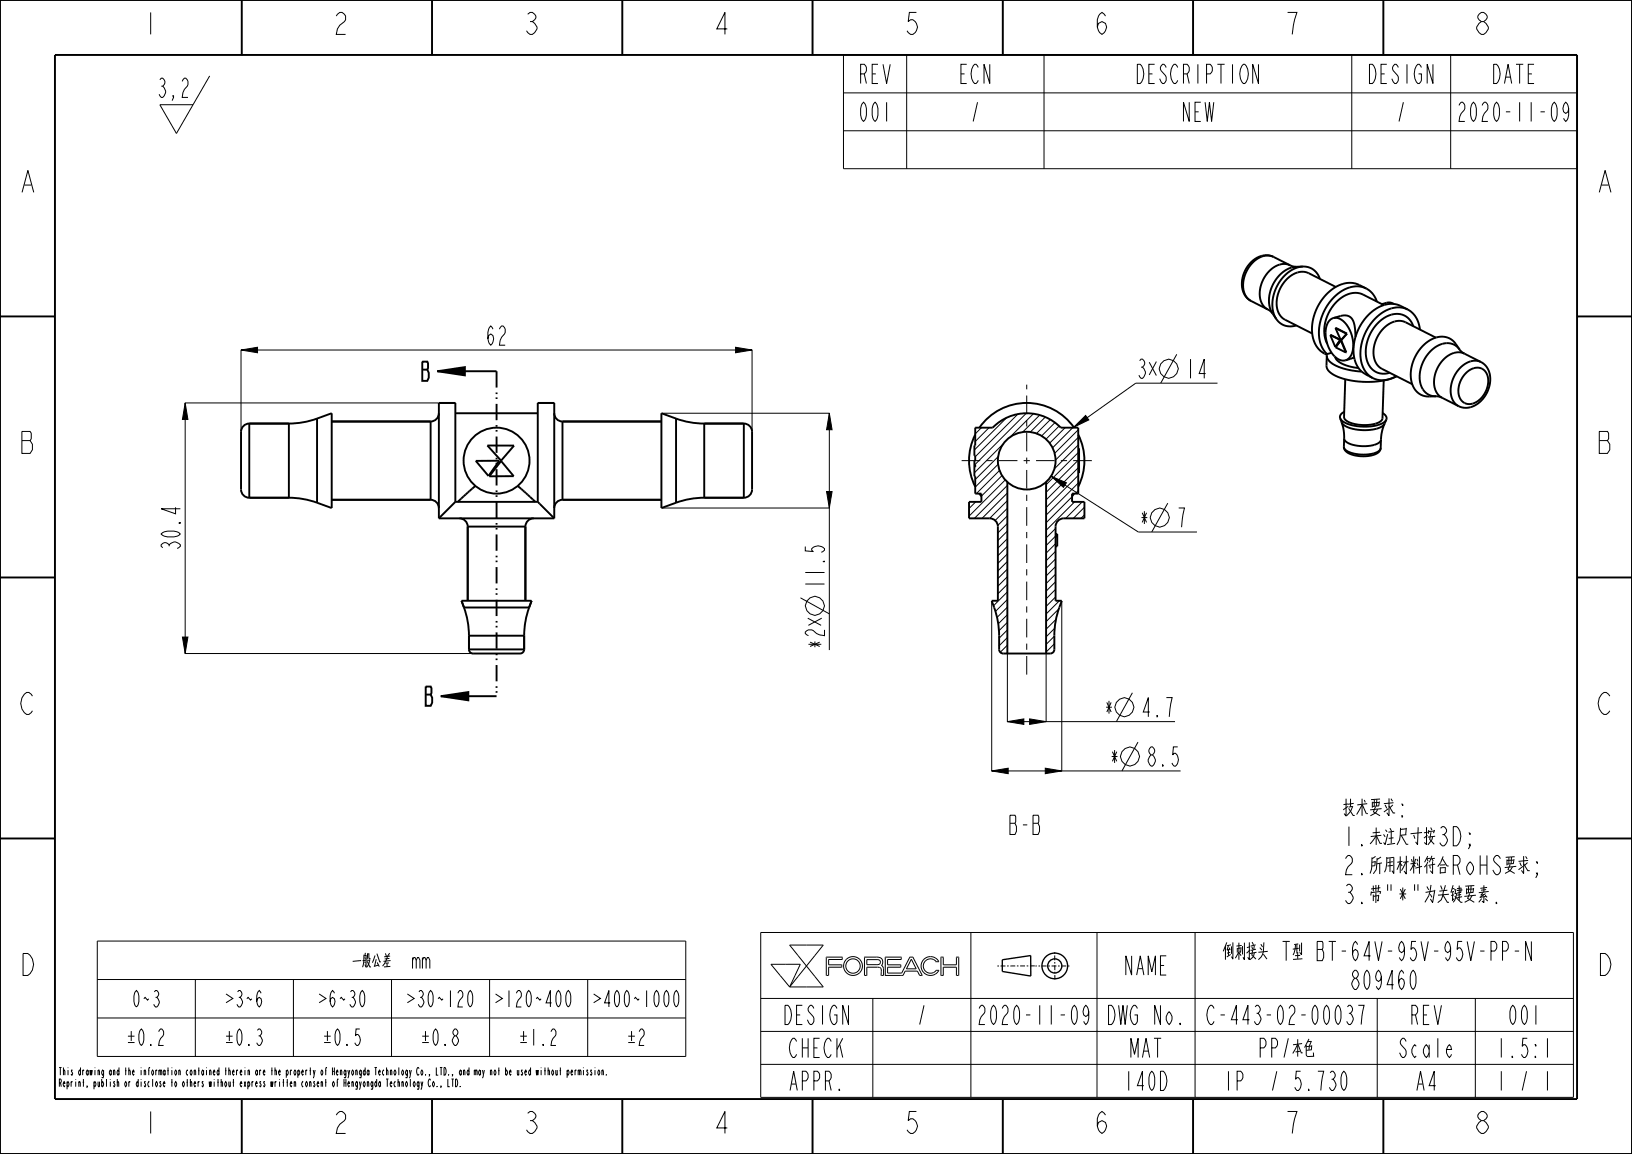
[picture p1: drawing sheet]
<svg xmlns="http://www.w3.org/2000/svg" width="297mm" height="210mm" viewBox="0 0 297 210" stroke-linecap="round" stroke-linejoin="round" font-family="sans-serif">
<g fill="none" stroke="#000" stroke-width=".18">
<path d="M29.1 14.5l.3-.3a.78 .78 0 0 1 .6 .7 .78 .78 0 0 1-.4 .8l.3 .3a1.2 1.2 0 0 1-.3 1.7h-.2l-.4-.6M29.4 15.7h.2M31.6 17.7l-.1-.3h.1v.3l-.3 .6M33.2 14.8l.4-.6h.2a1.25 1.25 0 0 1-.2 2.1l-.3 .6-.1 .8h1M38.2 13.8l-6.1 10.5-3-5.2h6M153.5 10h133.5v20.7h-133.5zM153.5 16.9h133.5M165 10v20.7M190 10v20.7M246 10v20.7M264 10v20.7M153.5 23.8h133.5"/>
<path d="M33.6 73.3h46.2M33.7 73.3l.5 3h-1zM33.7 73.3v45.6M43.9 63.7l3-.5v1zM43.9 63.6v14.9M43.9 63.7h93M120.4 75.2h30.6M133.9 63.2l3 .5-3 .5zM136.9 63.6v14.9M150.9 75.2l.5 3h-1zM150.9 75.2v43.1M178.6 77.8l-1.1 1.2"/>
<path d="M180 77.8l-2.5 2.5M183.2 76l-5.9 5.9M185.2 75.4l-7.7 7.7M186.8 75.2l-9.4 9.3M188.1 75.3l-4.3 4.3M189.2 75.5l-3.1 3.1M190.2 75.9l-2.7 2.7M191.2 76.4l-2.6 2.5M192 76.9l-2.4 2.4M192.7 77.5l-2.3 2.4M193.8 77.8l-2.8 2.8M195.2 77.8l-3.6 3.7"/>
<path d="M195.4 77.7l2.2-2.1 .5 .8zM196.2 78.2l-4.3 4.3M196.2 79.6l-4.1 4.1M221.6 69.7h-14.9l-11.3 8M120.4 92.5h30.6M150.4 89.5h1l-.5 3zM177.6 91.3l-1.3 1.2M181.6 84.5l-4.1 4.2M181.7 83.1l-4.2 4.2M181.9 85.6l-4.2 4.2M182.4 86.5l-3.8 3.8M182.6 80.8l-5.3 5.2"/>
<path d="M182.9 87.3l-6.6 6.6M183.3 88.3l-6 6M183.3 89.7l-4.6 4.6M183.3 91.1l-3.2 3.2M183.3 92.5l-2.2 2.2M183.3 93.9l-1.7 1.7M183.3 95.3l-1.7 1.7M183.3 96.6l-1.7 1.8M183.3 98l-1.7 1.8M183.3 99.4l-1.7 1.7M191.3 86.7l2.8 1.1-.6 .9zM191.3 86.7l15.9 10.1h10.6"/>
<path d="M192.1 96.2l-1.7 1.7M192.1 98.9l-1.7 1.8M192.4 97.3l-2 2M195.1 90.4l-4.7 4.7M195.6 91.3l-5.2 5.2M196.2 81l-4.3 4.3M196.2 82.4l-5.8 5.8M196.2 83.7l-5.8 5.9M196.2 85.1l-5.8 5.9M196.2 86.5l-5.8 5.9M196.2 87.9l-5.8 5.8M196.2 89.3l-.5 .5"/>
<path d="M196.9 91.3l-3 3M197.3 92.3l-2 2M197.3 93.7l-.6 .6M212.5 91.6l-2.9 5.2M33.2 115.9h1l-.5 3zM33.6 118.9h52.4M180.5 109.4v30.9M183.3 119v12.4M183.3 100.8l-1.7 1.7M183.3 102.2l-1.7 1.7M183.3 103.6l-1.7 1.7M183.3 104.9l-1.7 1.8"/>
<path d="M183.3 106.3l-1.7 1.8M183.3 107.7l-2.5 2.5M183.3 109.1l-2.1 2.2M183.3 110.5l-1.8 1.9M183.3 111.9l-1.6 1.6M183.3 113.3l-1.5 1.5M183.3 114.6l-1.5 1.5M183.3 116l-1.5 1.5M183.3 117.4l-1.3 1.3M183.3 118.8l-.1 .1M190.4 119v12.4M191.9 115.8l-1.5 1.5"/>
<path d="M191.9 117.2l-1.5 1.5M191.9 114.3l-1.5 1.6M192.1 100.3l-1.7 1.8M192.1 101.7l-1.7 1.7M192.1 103.1l-1.7 1.7M192.1 104.5l-1.7 1.7M192.1 105.9l-1.7 1.7M192.1 107.2l-1.7 1.8M192.1 108.6l-1.7 1.8M192.2 112.7l-1.8 1.8M192.7 110.8l-2.3 2.3M192.8 109.3l-2.4 2.4"/>
<path d="M193.2 109.4v30.9M183.3 131.3l3-.5v1zM183.3 131.3h30.5M187.4 130.8l3 .5-3 .5zM190.2 139.8l3 .5-3 .5zM206.1 126.1l-2.9 5.2M207.1 135l-2.9 5.3M180.5 140.3l3-.5v1zM180.5 140.3h34.4M17.7 171.2h107.1v21h-107.1zM17.7 178.2h107.1M35.6 178.2v14"/>
<path d="M53.4 178.2v14M71.3 178.2v14M75.8 174.7l.2-.5h.2l.2 .5v1.5M76.9 174.7l.2-.5h.2l.3 .5v1.5M76.9 174.2v2M77.6 174.7l.2-.5h.2l.2 .5v1.5M89.1 178.2v14M107 178.2v14M138.4 169.7h147.9v30h-147.9zM140.3 175.5h5.3l-1.9 4.1zM143.7 172h6.1l-3 3.8zM146.8 175.8l3 3.8h-6.1"/>
<path d="M146.8 175.8l-3.1 3.8M150.8 177.5v-1.5h2.4v-.4h-2.4v-1h2.4l.1-.4h-2.9v3.3h.4M157.8 174.6l2.1 .1 .3 .1v.4l-.4 .3h-2zM157.8 177.5v-1.5h1.9l.4 .1 .2 .2 .1 1.2h.4M160.8 177.5v-1.3l-.4-.5 .2-.6-.2-.7-.7-.2h-2.3l-.1 3.3h.5M164.3 177.5h.1M165.9 174.6l.8 1.7h-1.7zM166.1 174.2h-.5l-1.5 2.9h-2.6v-1.1h2.4v-.4h-2.4v-1h2.5v-.4h-2.9v3.3h3.2M166.1 174.2h.1M166.1 174.2l1.7 3.3h-.4l-.4-.8h-2.3l-.4 .8M170.4 175l-.7-.5h-.8l-.6 .5-.3 .8 .3 .8 .6 .4h.8l.7-.4M170.4 176.6h.1"/>
<path d="M170.4 175h.1M170.4 176.6h.4M170.4 175h.5l-.4-.5-.5-.3-.7-.1-.7 .1-.5 .4-.3 .5-.2 .5 .1 .7 .5 .8 1 .4 1-.2 .7-.7M170.8 176.6h.1M171.2 174.2h.5v1.4h2.4v-1.4h.4v3.3h-.4v-1.5h-2.4v1.5h-.5zM176.7 169.7v30M199.6 169.7v30M217.5 169.7v30M17.7 185.2h107.1M138.4 181.7h147.9M138.4 187.7h147.9M138.4 193.7h147.9"/>
<path d="M158.8 181.7v18M250.6 181.7v18M268.5 181.7v18"/>
<circle cx="211" cy="94.2" r="1.72"/>
<circle cx="204.6" cy="128.7" r="1.72"/>
<circle cx="205.6" cy="137.7" r="1.72"/>
<circle cx="155.2" cy="175.8" r="1.31"/>
<circle cx="155.2" cy="175.8" r="1.71"/>
</g>
<g fill="#000">
<path d="M33.7 73.3l.5 3h-1zM43.9 63.7l3-.5v1zM79.6 67.6l5-.8v1.5zM133.9 63.2l3 .5-3 .5zM150.9 75.2l.5 3h-1zM195.4 77.7l2.2-2.1 .5 .8zM150.4 89.5h1l-.5 3zM191.3 86.7l2.8 1.1-.6 .9zM33.2 115.9h1l-.5 3zM80.2 126.7l5-.8v1.5zM183.3 131.3l3-.5v1zM187.4 130.8l3 .5-3 .5z"/>
<path d="M180.5 140.3l3-.5v1zM190.2 139.8l3 .5-3 .5z"/>
</g>
<g fill="none" stroke="#000" stroke-width=".35">
<path d="M0 0h297v210h-297zM10 10h277v190h-277zM44 .1v10M78.6 .1v10M113.2 .1v10M147.9 .1v10M182.5 .1v10M217.1 .1v10M251.7 .1v10M0 57.6h10M227.6 47.8a3.6 3.6 0 0 1 4.2-1.1 3.6 3.6 0 0 0-4.4 1.8 4.8 4.8 0 0 0-.4 5.8l.7 .5a4 4 0 0 1-1.2-5.4zM243 59.7l2.1 1"/>
<path d="M243 59.7l1 2.2M247.4 51.9a5.3 5.3 0 0 0-6 1.7 8.6 8.6 0 0 0-2.2 8.7 3.9 3.9 0 0 0 1.8 2M250.6 54.9a3.9 3.9 0 0 0-5.9-2.2 8.9 8.9 0 0 0-4.3 10.2l.5 .8 .6 .7M251.8 55.5l-3.7-1.9a4.5 4.5 0 0 0-5.3 1.8 6.8 6.8 0 0 0-1.3 7.2M254.9 55.7a5.3 5.3 0 0 0-6.1 1.8 8.5 8.5 0 0 0-1.9 8.8l.9 1.3M255.8 58.6a3.8 3.8 0 0 0-4.5 1.7 5.2 5.2 0 0 0-.5 6.3l.7 .5M257.2 59.4a3.3 3.3 0 0 0-5.2-1.6 7.3 7.3 0 0 0-3.1 8.3 3.1 3.1 0 0 0 4 1.7M258.4 60a4.1 4.1 0 0 0-2.3-3.7 4.1 4.1 0 0 0-4.3 .4 8.9 8.9 0 0 0-3.9 9.8 3.8 3.8 0 0 0 4.9 2.5M287 57.6h10M45.4 77.1h7.2M45.4 77.1a1.5 1.5 0 0 0-1.5 1.5v10.5a1.5 1.5 0 0 0 1.5 1.5M45.4 77.1v13.5"/>
<path d="M60.4 76.7h18M78.4 76.7v14.3M79.6 67.6l5-.8v1.5zM79.6 67.6h10.8M79.9 75.2a1.5 1.5 0 0 1-1.5 1.5M82.9 75.2h15M100.9 75.2a1.5 1.5 0 0 0 1.5 1.5M102.4 76.7v14.3M102.4 76.7h18M128.2 77.1h7.2M135.4 77.1v13.5M135.4 77.1a1.5 1.5 0 0 1 1.5 1.5v10.5a1.5 1.5 0 0 1-1.5 1.5"/>
<path d="M177.5 79.1a10.5 10.5 0 0 0 0 9.4M177.5 77.8h3.2a8.6 8.6 0 0 1 12.3 0h3.2v12h-1.1v1.5h2.2v3h-3.7a1.5 1.5 0 0 0-1.5 1.5v13.5h1.1a18.3 18.3 0 0 0-1.3 8.9 .75 .75 0 0 1-.8 .7h-8.5a.75 .75 0 0 1-.8-.7v-2.5a16.2 16.2 0 0 0-1.3-6.4h1.1v-13.5a1.5 1.5 0 0 0-1.5-1.5h-3.8v-3h2.3v-1.5h-1.1v-3.1h-.2v-2.9h.2v-.9h-.2v-1.8h.2zM178.2 77.8a10.5 10.5 0 0 1 17.3 0M196.2 79.1a10.5 10.5 0 0 1 0 9.4M241.5 64.7l-.1 1.9a2.47 2.47 0 0 0 1.9 1.9 15.9 15.9 0 0 0 9.5 .5M241.5 64.7a2.54 2.54 0 0 0 1.9 2l2 .6 2.4 .3M241.5 64.4v.3M242.1 61l.9 2.1M242.1 61l1.8 .9M242.1 61l1.9 .8M242.3 64.2l-.8 .2M243.9 61.9l-.9 1.2"/>
<path d="M244 61.8l-.1 .1M244 61.8l-1 1.3M244 62l.9 2.1M244 62l-.9 1.2 1.8 .9M244.1 61.9l.8 2.2M244.1 61.9l-.1 .1M244.1 61.9h-.1M244.2 76.8a4.2 4.2 0 0 0 3.5 1.5 5.4 5.4 0 0 0 4.2-1.1l.1-.1-.6 2.2a1.45 1.45 0 0 1-1.5 1.7 6.3 6.3 0 0 1-5.1-.8l-.2-.3-.1-1.8zM245.1 60.7l-1.1 1.2M245.1 60.7l-1 1.2M245.1 60.7h.1M247.8 67.6l1.3 .8"/>
<path d="M254.1 68.4l-1.3 .6M254.2 68.5l-1.4 .5M265.8 66.9a3.1 3.1 0 0 1 4.5-.4 4.9 4.9 0 0 1-.9 6.6 3.1 3.1 0 0 1-4.9 0 5.3 5.3 0 0 1 1.3-6.2zM266.9 67.8a2.24 2.24 0 0 1 3.5 0 4.2 4.2 0 0 1-3 5.7 2.2 2.2 0 0 1-2-2.7l.5-1.8zM45.4 90.6h7.2M60.4 91h18M78.4 91a1.5 1.5 0 0 1 1.5 1.5M79.9 94.3h21M82.9 91.3v-18h-3v21M82.9 91.3l-3 3M82.9 91.3h15M83.6 94.3a1.5 1.5 0 0 1 1.5 1.5"/>
<path d="M85.1 95.8v13.5M85.1 95.8h10.5M86.6 83.9l4.3-.1-2 2.8zM88.7 81.1h4.8l-2.3 2.7zM91.2 83.9l2.3 2.7-4.5 .1zM95.6 95.8v13.5M97.1 94.3a1.5 1.5 0 0 0-1.5 1.5M97.9 91.3l3 3M97.9 91.3v-18h3v21M102.4 91a1.5 1.5 0 0 0-1.5 1.5M102.4 91h18M128.2 90.6h7.2"/>
<path d="M177.3 84.5h.2v.5h-.2M178.2 89.8l.4 .5M183.3 87.7v31.2M190.4 87.7v31.2M192.1 97.2h.3v2.2h-.3M192.1 97.6h.3M192.1 97.2h.3M195.5 89.8l-.4 .5M196.2 81.6h.2v4.5h-.2M196.2 82.1h.2M0 105.1h10M84 109.3l.4 1.3"/>
<path d="M84.4 110.6l.8 2.8 .1 2.3M84.4 110.6h11.9M85.3 115.7h10.1M85.3 115.7v2.5M95.4 115.7v2.5M96.3 110.6l-.7 2.8-.2 2.3M96.7 109.3l-.4 1.3M287 105.1h10M80.2 126.7l5-.8v1.5zM80.2 126.7h10.2M0 152.6h10M287 152.6h10"/>
<path d="M44 200.1v10M78.6 200.1v10M113.2 200.1v10M147.9 200.1v10M182.5 200.1v10M217.1 200.1v10M251.7 200.1v10"/>
<circle cx="186.8" cy="83.8" r="5.3"/>
</g>
<g fill="none" stroke="#000" stroke-width=".25">
<path d="M187.6 173.9v3.7l-5.2-.8v-2.1l5.2-.8"/>
<circle cx="192" cy="175.8" r="2.34"/>
<circle cx="192" cy="175.8" r="1.29"/>
</g>
<path d="M181.5 175.8h6.8M191.9 173.3l.1 5M194.6 175.8h-6.2" fill="none" stroke="#000" stroke-width=".18" stroke-dasharray=".3 .3 .9 .3" stroke-linecap="butt"/>
<path d="M90.4 67.6v59.1" fill="none" stroke="#000" stroke-width=".35" stroke-dasharray="3 .9 .3 .6 .3 .9" stroke-linecap="butt"/>
<!-- layer: 02___PRT_ALL_AXES -->
<g fill="none" stroke="#000" stroke-width=".35">
<path d="M227.7 54.8l3 1.5M230.7 56.3l.9 .7M231.6 57l.7 1.1M231.8 46.7l3 1.6M232.3 58.1a3.1 3.1 0 0 0 3.6 1.1M234.8 48.3l1.1 .2M234.8 48.3a3.6 3.6 0 0 0-4.3 1.6 5 5 0 0 0-.6 5.8l.8 .6M235.9 48.5a6.1 6.1 0 0 0-4.9 5.5 4.4 4.4 0 0 0 .6 3M237.1 48.5h-1.2M237.1 48.5a3.1 3.1 0 0 1 3.1 2.3M237.1 48.5a6.7 6.7 0 0 0-5.5 5.8 5.1 5.1 0 0 0 .7 3.8M242.6 57.9l1.4-.4a1.89 1.89 0 0 1 2.5 1.9l.2 1.9"/>
<path d="M242.6 57.9a2.72 2.72 0 0 1 2.8 1.7 5.1 5.1 0 0 1 .1 5.6l-.6 .4M242.6 57.9a2.64 2.64 0 0 0-1.4 2.8 5.2 5.2 0 0 0 2.8 4.9h.9M243.1 52.2l-4.9-2.5a3.8 3.8 0 0 0-4.6 1.8 5.1 5.1 0 0 0-.4 6.2l.7 .5 4.9 2.5M247.4 51.9l1.2 .6M253.7 55.3a1.71 1.71 0 0 0-1.3-.2l-.9 .2M254.9 55.7l1.3 .6M255.8 58.6l5.5 2.8M45.4 77.1h7.2M52.6 77.1v13.5M57.7 76.2l2.7-1v17.3l-2.7-1M57.7 76.2l-2.9 .7-2.2 .2M57.7 76.2v15.3"/>
<path d="M60.4 76.7h18M79.9 73.3h3M97.9 73.3h3M102.4 76.7h18M123 76.2l2.9 .7 2.3 .2M123 76.2l-2.6-1v17.3l2.6-1M123 76.2v15.3M128.2 77.1h7.2M128.2 77.1v13.5M241 64.3l.5 .3M243 64.9a3.2 3.2 0 0 0 2.6 1.8l1.6 .3M243.9 76.1l.3 .7"/>
<path d="M243.9 76.1a3.7 3.7 0 0 0 3 1.4 7.2 7.2 0 0 0 5.2-.8l.2-.3M244.6 79.8v1.5M244.6 74.9v.1a.97 .97 0 0 0-.7 1.1M244.8 69l-.2 6.9a2.39 2.39 0 0 0 2.2 1.3 5.8 5.8 0 0 0 4.6-.7l.2-.4 .2-6.9M246.4 65.1l-1.5 .5M246.4 65.1l.1 .1M246.4 64.9v.2M249.1 68.4l.7 .4M251.5 67.1l5.5 2.8M251.6 75.2a1.02 1.02 0 0 1 .7 1.2M252.3 76.4l-.3 .7M261.3 72.1l1.1 .3"/>
<path d="M262.4 72.4l3.1 1.5M265.6 63.6l.9 .8M265.6 63.6a3 3 0 0 0-4.5-.3 6.3 6.3 0 0 0-2.3 7.3 2.68 2.68 0 0 0 2.5 1.5M265.6 63.6l-.7-1a3.4 3.4 0 0 0-4.8-.6 7.3 7.3 0 0 0-3 8.2 3.1 3.1 0 0 0 3 2l1.2-.1M266.5 64.4l3 1.5M266.5 64.4a3.6 3.6 0 0 0-4.3 1.6 5 5 0 0 0-.5 5.7l.7 .7M45.4 90.6h7.2M52.6 90.6l2.2 .1 2.9 .8M60.4 91h18M85.1 95.8v13.5M86.5 88.4l-3.2 2.9M94.2 88.4l3.2 2.9"/>
<path d="M95.6 95.8v13.5M102.4 91h18M128.2 90.6l-2.3 .1-2.9 .8M128.2 90.6h7.2M244.6 81.3a1.99 1.99 0 0 0 2 1.6 5.2 5.2 0 0 0 4.4-.8l.3-.6M244.6 81.3a1.98 1.98 0 0 0 1.9 1.3 5.8 5.8 0 0 0 4.6-.7l.2-.4M251.3 80v1.5M84.4 110.6l-.4-1.3h12.7l-.4 1.3M85.3 118.2h10.1M85.3 115.7v2.5M95.4 115.7v2.5M95.4 118.2a.75 .75 0 0 1-.8 .7h-8.5a.75 .75 0 0 1-.8-.7"/>
<circle cx="90.4" cy="83.8" r="6"/>
</g>
<path d="M186.8 83.8v39M186.8 83.8v-13.8M186.8 83.8h-12.7M186.8 83.8h12.4" fill="none" stroke="#000" stroke-width=".18" stroke-dasharray="1.1 1.1 3.4 1.1" stroke-dashoffset=".6" stroke-linecap="butt"/>
<g font-size="5.2">
<text x="26.1" y="6.3">1</text>
<text x="60.7" y="6.3">2</text>
<text x="95.4" y="6.3">3</text>
<text x="130" y="6.3">4</text>
<text x="164.6" y="6.3">5</text>
<text x="199.2" y="6.3">6</text>
<text x="233.9" y="6.3">7</text>
<text x="268.5" y="6.3">8</text>
<text x="3.8" y="35">A</text>
<text x="290.8" y="35">A</text>
<text x="3.8" y="82.5">B</text>
<text x="290.8" y="82.5">B</text>
<text x="3.8" y="130">C</text>
<text x="290.8" y="130">C</text>
<text x="3.8" y="177.5">D</text>
<text x="290.8" y="177.5">D</text>
<text x="26.1" y="206.3">1</text>
<text x="60.7" y="206.3">2</text>
<text x="95.4" y="206.3">3</text>
<text x="130" y="206.3">4</text>
<text x="164.6" y="206.3">5</text>
<text x="199.2" y="206.3">6</text>
<text x="233.9" y="206.3">7</text>
<text x="268.5" y="206.3">8</text>
</g>
<g font-size="4.6">
<text x="155.8" y="15.2">REV</text>
<text x="174.1" y="15.2">ECN</text>
<text x="205.5" y="15.2">DESCRIPTION</text>
<text x="248.2" y="15.2">DESIGN</text>
<text x="270.9" y="15.2">DATE</text>
<text x="155.8" y="22.1">001</text>
<text x="176.4" y="22.1">/</text>
<text x="214.6" y="22.1">NEW</text>
<text x="253.9" y="22.1">/</text>
<text x="264.1" y="22.1">2020-11-09</text>
<text x="88.3" y="62.8">62</text>
<text x="76.5" y="69.3">B</text>
<text x="206.7" y="68.9">3× 14</text>
<text x="207.2" y="95.9">*</text>
<text x="214" y="95.9">7</text>
<text x="32.8" y="100.3" transform="rotate(-90 32.8 100.3)">30.4</text>
<text x="150" y="118.3" transform="rotate(-90 150 118.3)">*2× 11.5</text>
<text x="77.1" y="128.4">B</text>
<text x="200.8" y="130.4">*</text>
<text x="207.5" y="130.4">4.7</text>
<text x="201.8" y="139.4">*</text>
<text x="208.6" y="139.4">8.5</text>
<text x="244.3" y="148.7">技术要求:</text>
<text x="182.9" y="151.9">B-B</text>
<text x="244.3" y="153.9">1.未注尺寸按3D;</text>
<text x="244.3" y="159.2">2.所用材料符合RoHS要求</text>
<text x="244.3" y="164.4">3.带&quot;*&quot;为关键要素.</text>
<text x="204" y="177.4">NAME</text>
<text x="214.4" y="174.8">倒刺接头 T型 BT-64V-95V-95V-PP-N</text>
<text x="245.1" y="180.1">809460</text>
<text x="141.8" y="186.4">DESIGN</text>
<text x="166.6" y="186.4">/</text>
<text x="176.8" y="186.4">2020-11-09</text>
<text x="200.6" y="186.4">DWG No.</text>
<text x="218.1" y="186.4">C-443-02-00037</text>
<text x="256.2" y="186.4">REV</text>
<text x="274" y="186.4">001</text>
<text x="143" y="192.4">CHECK</text>
<text x="205.2" y="192.4">MAT</text>
<text x="228.6" y="192.4">PP</text>
<text x="230.5" y="192.4">/本色</text>
<text x="253.9" y="192.4">Scale</text>
<text x="271.7" y="192.4">1.5:1</text>
<text x="143" y="198.4">APPR.</text>
<text x="204" y="198.4">140D</text>
<text x="222.3" y="198.4">IP</text>
<text x="230.9" y="198.4">/ 5.730</text>
<text x="257.3" y="198.4">A4</text>
<text x="272.1" y="198.4">1</text>
<text x="276.3" y="198.4">/ 1</text>
</g>
<g font-size="3.9">
<text x="59.6" y="176.2">一般公差</text>
<text x="23.7" y="183.2">0~3</text>
<text x="39.6" y="183.2">＞3~6</text>
<text x="56.5" y="183.2">＞6~30</text>
<text x="72.4" y="183.2">＞30~120＞120~400＞400~1000</text>
<text x="21.8" y="190.2">±0.2</text>
<text x="39.6" y="190.2">±0.3</text>
<text x="57.5" y="190.2">±0.5</text>
<text x="75.3" y="190.2">±0.8</text>
<text x="93.2" y="190.2">±1.2</text>
<text x="113" y="190.2">±2</text>
</g>
<g font-size="1.8">
<text x="10.6" y="195.7">This drawing and the information contained therein are the property of</text>
<text x="10.6" y="197.8">Reprint, publish or disclose to others without express written consent of</text>
<text x="60.3" y="195.7">Hengyongda Technology Co., LTD., and may not be used without permission.</text>
<text x="62.4" y="197.8">Hengyongda Technology Co., LTD.</text>
</g>
</svg>
